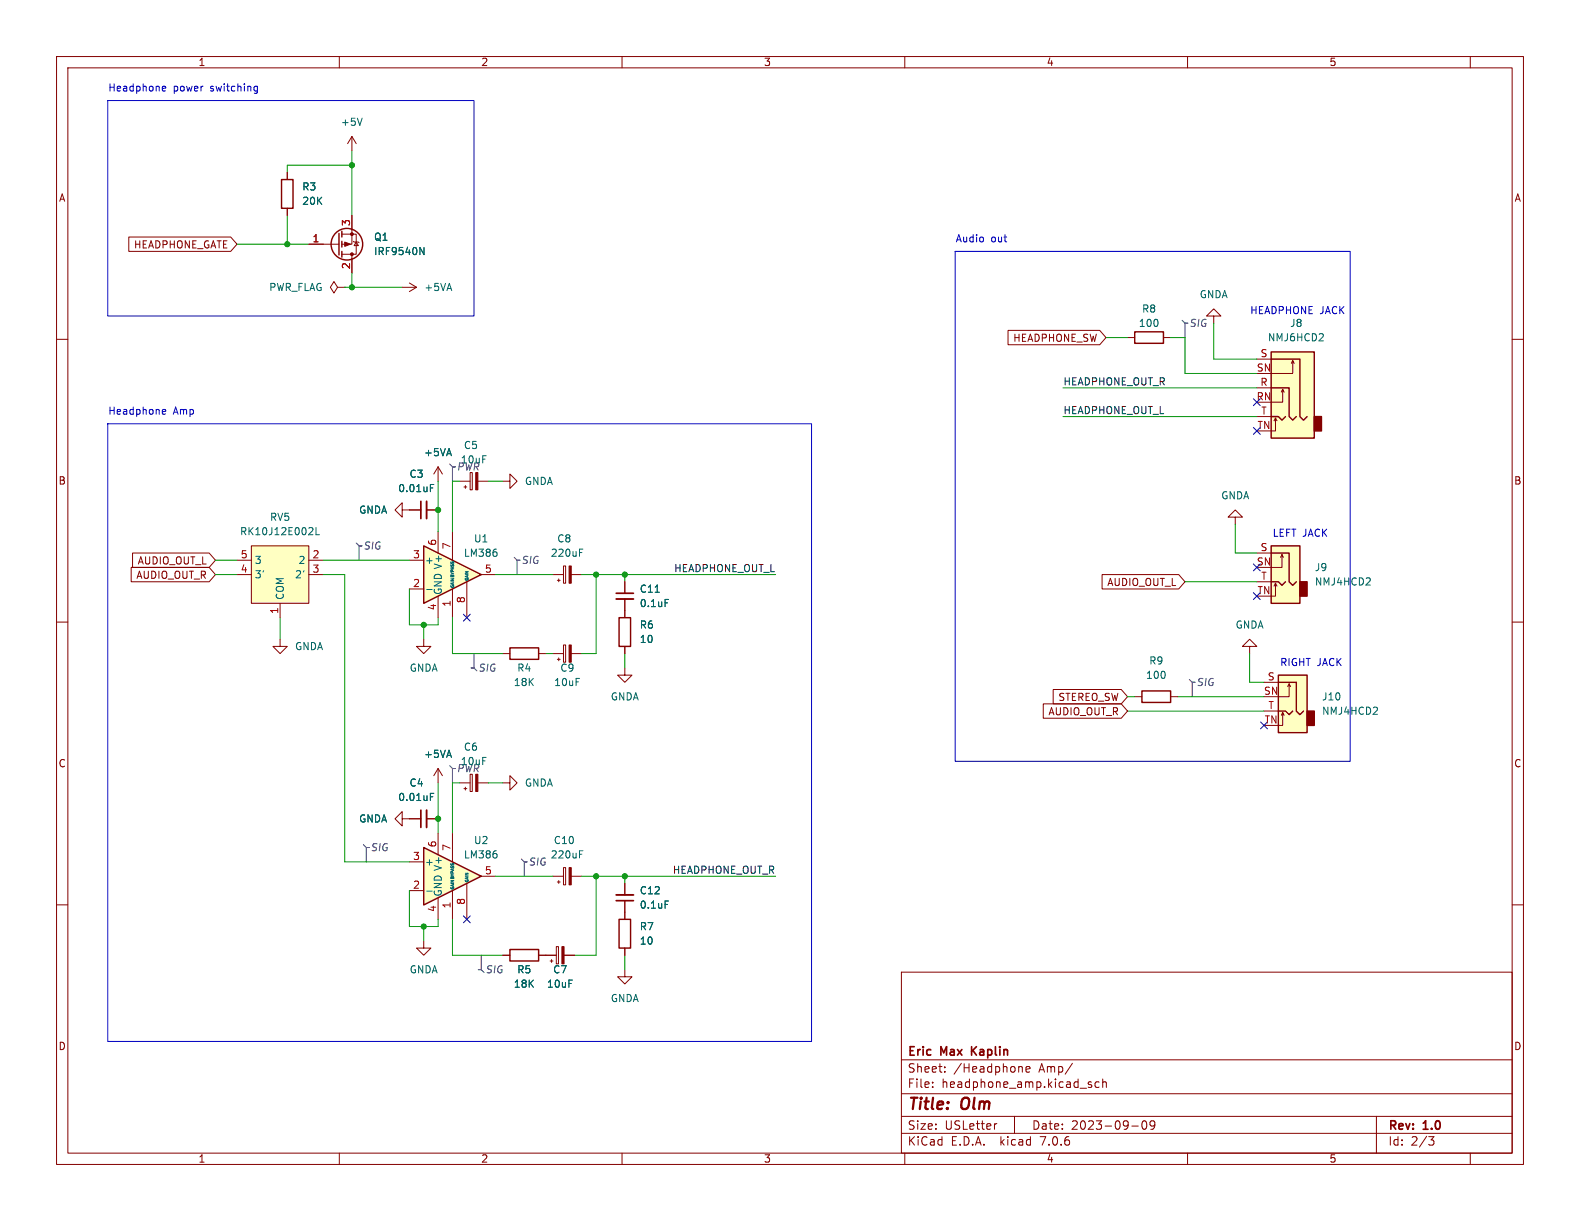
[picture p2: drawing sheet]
<svg xmlns="http://www.w3.org/2000/svg" width="279mm" height="216mm" viewBox="0 0 279 216" stroke-linecap="round" stroke-linejoin="round" font-family="sans-serif">
<g fill="none" stroke="#840000" stroke-width=".18">
<path d="M10 10h259.4v195.9h-259.4zM12 12h255.4v191.9h-255.4zM60 10v2M110 10v2M160 10v2M210 10v2M260 10v2M62.2 24.1l-.7 1.3M62.2 24.1v2.6M62.2 24.1l.8 1.3M10 60h2M59.7 50.8l-.6-1-.7 1 .7 1 .6-1h1.3"/>
<path d="M61 50.8h.1M267.4 60h2M10 110h2M267.4 110h2M10 160h2M97.8 154.9h1.8M98.6 156h.5M98.8 155.7v.5M99.6 153.4h.4v3.1h-.4zM101 154.9h1.9M267.4 160h2M96.5 168.9h1.9"/>
<path d="M97.3 169.9h.5M97.5 169.7v.5M98.4 167.4h.4v3h-.4zM99.7 168.9h1.9M110.5 171.5v1.2h1.3l-1.3 1.3-1.3-1.3h1.3M159.4 171.9h108v32h-108zM159.4 197.4h108M159.4 193.4h108M159.4 187.4h108M164.9 192.1v.2M164.9 191.4v.1M167.1 189.4v.2"/>
<path d="M167.1 188.7v.1M176.3 198.7l-.3 .1M179.4 197.4v3M180.6 188.6l.2 .2v.8M181.4 189.1l.7-.2v-.2l-.5-.1-.2 .2 .1 .7h.6M189.6 188l-1.2 1.9M192.5 191.7l.5 .2 .1 .1-.1 .2-.4 .1M192.5 191.4h.5M194.4 191.4l-.5-.1-.3 .3v.4l.2 .2h.6M195 191.4l.2-.1 .4 .1v.9M195 190.8v1.5M200.1 199.1h1.2"/>
<path d="M202.1 198.3l.2-.1a.81 .81 0 0 1 .6 .6 .81 .81 0 0 1-.3 .8l-.2 .1a.81 .81 0 0 1-.3-1.4zM204.2 198.8l-.3 .3h-.3l-.2-.3 .1-.5 .4-.1 .2 .1a.99 .99 0 0 1-.3 1.4h-.3M243.4 197.4v6.5M60 203.9v2M110 203.9v2M159.4 200.4h108M160 203.9v2M210 203.9v2M252.6 201h1l-.5 .6 .4 .1 .1 .5-.3 .3h-.4M260 203.9v2"/>
</g>
<path d="M171.8 185.1v1.5M172.7 185.1l-.9 .8" fill="none" stroke="#840000" stroke-width=".3"/>
<path d="M64 20.9l-.4 1.3M102.5 151h.4M102.5 150.4h.6" fill="none" stroke="#006464" stroke-width=".18"/>
<g fill="#840000" stroke="#840000" stroke-width=".18">
<path d="M99.4 167.4h.3v3h-.3z"/>
<path d="M100.6 153.4h.4v3.1h-.4z"/>
</g>
<path d="M74.9 96.5l10.2 5.1-10.2 5.1z" fill="#ffffc2"/>
<g fill="none" stroke="#840000" stroke-width=".25">
<path d="M59.9 41.3v3.8M60.5 40.9v1M60.5 42.7v1M60.5 44.5v1M74.9 96.5l10.2 5.1-10.2 5.1zM109.5 109.2h2v5.1h-2z"/>
<circle cx="61.3" cy="43.2" r="2.79"/>
</g>
<g fill="none" stroke="#840000" stroke-width=".18">
<path d="M62.2 38.1v5.1h-1.7M54.6 43.2h5.3M60.5 41.4h2.5v3.6h-2.5M62.2 45v3.3M62.5 42.7l.1 .1h.8l.1 .1M63 42.8l.4 .6h-.8zM41.9 99.1h2.5M44.4 96.5h10.2v10.2h-10.2zM54.6 99.1h2.5M71.1 90.2v-1.3l-1.3 1.3 1.3 1.2v-1.2h3.3M72.4 99.1h2.5M75.4 90.2h2.1"/>
<path d="M77.5 82.6v2.5M77.5 94v3.8M77.5 82.6l-.8 1.2M77.5 82.6l.7 1.2M80 94v5.1M81.3 85.1h1.8M82 86.1h.5M82.3 85.9v.5M83.1 83.6h.4v3h-.4zM84.5 85.1h1.9M88.9 85.1h1.3v-1.3l1.2 1.3-1.2 1.3v-1.3M41.9 101.6h2.5"/>
<path d="M49.5 113v1.3h1.3l-1.3 1.3-1.2-1.3h1.2M49.5 106.7v2.5M54.6 101.6h2.5M72.4 104.1h2.5M74.9 113v1.3h1.3l-1.3 1.3-1.2-1.3h1.2M77.5 105.4v3.8M80 104.1v5.1M82.5 102.9v6.3M85.1 101.6h2.5M97.8 101.6h1.8M97.8 115.6h1.8M98.6 102.6h.5"/>
<path d="M98.6 116.6h.5M98.8 102.4v.5M98.8 116.3v.5M99.6 100.1h.4v3h-.4zM99.6 114h.4v3.1h-.4zM101 101.6h1.9M101 115.6h1.9M110.5 118.1v1.3h1.3l-1.3 1.3-1.3-1.3h1.3M110.5 102.9v2M110.5 105.9v3.3M110.5 114.3v1.3M88.9 138.4h1.3v-1.2l1.2 1.2-1.2 1.3v-1.3"/>
<path d="M71.1 144.8v-1.3l-1.3 1.3 1.3 1.3v-1.3h3.3M75.4 144.8h2.1M110.5 156.2v2M110.5 159.3v2M74.9 166.4v1.2h1.3l-1.3 1.3-1.2-1.3h1.2"/>
</g>
<g fill="none" stroke="#006464" stroke-width=".18">
<path d="M74.3 43.8l.7 1.2v-1.2M54.5 94.6h.8M55.3 93.4v.4M55.9 93.3v1.3h.6M76.1 86.3h.4M76.1 85.7h.6M87.8 97.7v.5M102.5 97.7h.4M102.5 97.1h.6M75.5 104.2h.9M115.9 104.7h.7M117.6 106h.6"/>
<path d="M76.1 140.9h.4M76.1 140.3h.6M117.6 159.3h.6"/>
</g>
<g fill="#840000" stroke="#840000" stroke-width=".18">
<path d="M100.6 100.1h.4v3h-.4z"/>
<path d="M84.1 83.6h.4v3h-.4z"/>
<path d="M61 42.8l1 .4-1 .4z"/>
<path d="M100.6 114h.4v3.1h-.4z"/>
<circle cx="62.2" cy="41.4" r=".25"/>
<circle cx="62.2" cy="45" r=".25"/>
</g>
<path d="M75.4 88.6v3.1M109 105.9h3M75.4 143.3v3M109 158.2h3" fill="none" stroke="#840000" stroke-width=".33"/>
<path d="M74.4 88.6v3.1M109 104.9h3M74.4 143.3v3M109 159.3h3" fill="none" stroke="#840000" stroke-width=".3"/>
<path d="M44.4 96.5h10.2v10.2h-10.2z" fill="#ffffc2" stroke="#ffffc2" stroke-width=".18"/>
<path d="M74.9 149.9l10.2 5-10.2 5.1z" fill="#ffffc2"/>
<g fill="none" stroke="#840000" stroke-width=".25">
<path d="M49.8 31.8h2v5h-2zM200.7 58.7h5v2h-5zM224.8 62.2h7.6v15.3h-7.6zM224.8 73.7h1.3l.6 .6 .6-.6M224.8 68.6h3.2v5.1l.6 .6 .6-.6M224.8 63.5h5.1v10.2l.6 .6 .6-.6M224.8 96.5h5.1v10.2h-5.1zM224.8 97.8h3.2v5.1l.6 .6 .6-.6M90.2 114.6h5v2h-5zM224.8 102.9h1.3l.6 .6 .6-.6M226.1 119.4h5v10.1h-5zM201.9 122.2h5.1v2h-5.1z"/>
<path d="M226.1 125.7h1.2l.7 .7 .6-.7M226.1 120.7h3.1v5l.7 .7 .6-.7M74.9 149.9l10.2 5-10.2 5.1zM90.2 167.9h5v2h-5zM109.5 162.6h2v5h-2z"/>
</g>
<g fill="none" stroke="#840000" stroke-width=".18">
<path d="M50.8 30.5v1.3M50.8 36.8v1.3M62.2 38.1v2.5M22.8 41.9h18l1.1 1.3-1.1 1.3h-18zM54.6 43.2h2.5M62.2 45.7v2.6M71.1 50.8h2.6M72.4 50l1.3 .8M73.7 50.8l-1.3 .8M178.3 58.4h16.2l1.1 1.3-1.1 1.3h-16.2zM199.4 59.7h1.3M205.7 59.7h1.3"/>
<path d="M214.6 55.9h1.3l-1.3-1.3-1.2 1.3h1.2v1.3M222.2 68.6h2.6M222.2 63.5h2.6M222.2 73.7h2.6M225.6 73.9l-.3 .5M225.8 74.4l-.2-.5v2.3h-.8M226.8 68.8l-.2 .5M227.1 69.3l-.3-.5v2.3h-2M228.6 63.8l-.3 .5M228.9 64.3l-.3-.5v2.2h-3.8M23.4 97.8h13.6l1.1 1.3-1.1 1.2h-13.6zM72.4 90.2h2"/>
<path d="M75.4 90.2h2.1M218.4 91.4h1.3l-1.3-1.2-1.2 1.2h1.2v1.3M222.2 97.8h2.6M226.7 98l-.3 .6M226.9 98.6l-.2-.6v2.3h-1.9M23.2 100.3h13.8l1.1 1.3-1.1 1.3h-13.8zM88.9 115.6h1.3M95.2 115.6h1.3M110.5 102.9v2M110.5 105.9v3.3M110.5 114.3v1.3M194.9 101.6h13.5l1.1 1.3-1.1 1.2h-13.5z"/>
<path d="M221 114.3h1.2l-1.2-1.3-1.3 1.3h1.3v1.3M222.2 102.9h2.6M225.6 103.1l-.3 .5M225.8 103.6l-.2-.5v2.3h-.8M77.5 135.9v2.5M77.5 135.9l-.8 1.3M77.5 135.9l.7 1.3M81.3 138.4h1.8M82 139.4h.5M82.3 139.2v.5M83.1 136.9h.4v3.1h-.4zM84.5 138.4h1.9"/>
<path d="M184.5 124.5h13.8l1.1 1.2-1.1 1.3h-13.8zM186.2 121.9h12.1l1.1 1.3-1.1 1.3h-12.1zM200.7 123.2h1.2M207 123.2h1.3M223.5 120.7h2.6M223.5 125.7h2.6M226.8 126l-.2 .5M227.1 126.5l-.3-.5v2.3h-.7M228 120.9l-.3 .5M228.2 121.4l-.2-.5v2.3h-1.9M72.4 157.5h2.5M72.4 152.4h2.5"/>
<path d="M72.4 144.8h2M75.4 144.8h2.1M77.5 147.3v3.8M77.5 158.8v3.8M80 147.3v5.1M80 157.5v5.1M82.5 156.2v6.4M85.1 154.9h2.5M110.5 156.2v2M110.5 159.3v3.3M88.9 168.9h1.3M95.2 168.9h3.2"/>
<path d="M99.7 168.9h1.9M110.5 167.6v1.3"/>
</g>
<path d="M74.3 43.8l.7 1.2v-1.2M76.1 86.3h.4M76.1 85.7h.6M115.9 104.7h.7M117.6 106h.6M75.5 157.6h.9M76.1 140.9h.4M76.1 140.3h.6M87.8 151v.6M117.6 159.3h.6" fill="none" stroke="#006464" stroke-width=".18"/>
<g fill="#ffffc2" stroke="#ffffc2" stroke-width=".18">
<path d="M224.8 62.2h7.6v15.3h-7.6z"/>
<path d="M224.8 96.5h5.1v10.2h-5.1z"/>
<path d="M226.1 119.4h5v10.1h-5z"/>
</g>
<g fill="#840000" stroke="#840000" stroke-width=".25">
<path d="M232.4 73.7h1.3v2.5h-1.3z"/>
<path d="M229.9 102.9h1.2v2.5h-1.2z"/>
<path d="M231.1 125.7h1.3v2.6h-1.3z"/>
</g>
<path d="M84.1 136.9h.4v3.1h-.4z" fill="#840000" stroke="#840000" stroke-width=".18"/>
<path d="M209 56.6l.5 .6h.6h-.6v2.5M63 96l.5 .5h.5h-.5v2.6M79.5 82l.5 .6h.5h-.5v2.5M90.9 98.6l.5 .5h.5h-.5v2.5M83.8 115.6v2.5h-.5h.5l.5 .5M79.5 135.4l.5 .5h.5h-.5v2.5M210.3 120.1l.5 .6h.5h-.5v2.5M64.3 149.4l.5 .5h.5h-.5v2.5M92.2 151.9l.5 .5h.5h-.5v2.5M85.1 168.9v2.6h-.5h.5l.5 .5" fill="none" stroke="#484848" stroke-width=".18"/>
<path d="M19 17.8h64.8v38.1h-64.8zM28.7 15.4l.2-.2h.2l.2 .2v.2l-.6 .1M28.7 15.9l.2 .2 .3-.1M45 16h.5M45 15.3h.5M45.5 15.2v1.1l-.2 .2h-.3M168.9 44.5h69.9v90.1h-69.9zM19 74.9h124.5v109.3h-124.5zM28.7 73.1l.2 .1h.3M28.7 72.6l.2-.2h.2l.2 .2v.1l-.6 .1" fill="none" stroke="#0000c2" stroke-width=".18"/>
<g fill="none" stroke="#009600" stroke-width=".18">
<path d="M50.8 38.1v5.1M62.2 26.7v11.4M62.2 29.2h-11.4v1.3M41.9 43.2h12.7M61 50.8h10.1M62.2 48.3v2.5M195.6 59.7h3.8M207 59.7h2.5v6.3h12.7M214.6 57.2v6.3h7.6M188 68.6h34.2M188 73.7h34.2M38.1 99.1h3.8"/>
<path d="M57.1 99.1h15.3M77.5 85.1v8.9M81.3 85.1h-1.3v8.9M86.4 85.1h2.5M218.4 92.7v5.1h3.8M38.1 101.6h3.8M49.5 109.2v3.8M57.1 101.6h3.9v50.8h11.4M72.4 104.1v6.4h5.1v-1.3M74.9 110.5v2.5M80 109.2v6.4h8.9M87.6 101.6h10.2"/>
<path d="M96.5 115.6h1.3M102.9 101.6h34.3M105.4 101.6v14h-2.5M110.5 101.6v1.3M110.5 115.6v2.5M209.5 102.9h12.7M221 115.6v5.1h2.5M77.5 138.4v8.9M81.3 138.4h-1.3v8.9M86.4 138.4h2.5M199.4 123.2h1.3M199.4 125.7h24.1"/>
<path d="M208.3 123.2h15.2M72.4 157.5v6.3h5.1v-1.2M87.6 154.9h10.2M102.9 154.9h34.3M105.4 154.9v14h-3.8M110.5 154.9v1.3M74.9 163.8v2.6M80 162.6v6.3h8.9M110.5 168.9v2.6"/>
</g>
<g fill="none" stroke="#000084" stroke-width=".18">
<path d="M221.6 75.6l1.3 1.2M221.6 70.5l1.3 1.2M222.9 75.6l-1.3 1.2M222.9 70.5l-1.3 1.2M221.6 99.7l1.3 1.2M222.9 99.7l-1.3 1.2M81.9 108.6l1.3 1.2M83.2 108.6l-1.3 1.2M221.6 104.8l1.3 1.2M222.9 104.8l-1.3 1.2M222.9 127.7l1.2 1.2M224.1 127.7l-1.2 1.2"/>
<path d="M81.9 162l1.3 1.2M83.2 162l-1.3 1.2"/>
</g>
<g fill="#009600" stroke="#009600" stroke-width=".18">
<circle cx="110.5" cy="101.6" r=".46"/>
<circle cx="74.9" cy="110.5" r=".46"/>
<circle cx="110.5" cy="154.9" r=".46"/>
<circle cx="105.4" cy="154.9" r=".46"/>
<circle cx="77.5" cy="144.8" r=".46"/>
<circle cx="74.9" cy="163.8" r=".46"/>
<circle cx="77.5" cy="90.2" r=".46"/>
<circle cx="62.2" cy="29.2" r=".46"/>
<circle cx="105.4" cy="101.6" r=".46"/>
<circle cx="50.8" cy="43.2" r=".46"/>
<circle cx="62.2" cy="50.8" r=".46"/>
</g>
<g font-size="2.8" fill="#840000">
<text x="160.4" y="196.8">Title:</text>
<text x="170.1" y="196.8">Olm</text>
</g>
<g font-size="2.1" fill="#840000">
<text x="160.4" y="189.9">Sheet:</text>
<text x="160.4" y="187.1">Eric</text>
<text x="166.4" y="187.1">Max</text>
<text x="168.6" y="189.9">/Headphone</text>
<text x="172.5" y="187.1">Kaplin</text>
<text x="183.8" y="189.9">Amp/</text>
<text x="160.4" y="192.6">File:</text>
<text x="166.5" y="192.6">headphone_amp.kicad_sch</text>
<text x="160.4" y="202.8">KiCad</text>
<text x="160.4" y="200">Size:</text>
<text x="167.1" y="200">USLetter</text>
<text x="168.1" y="202.8">E.D.A.</text>
<text x="177" y="202.8">kicad</text>
<text x="182.4" y="200">Date:</text>
<text x="184.2" y="202.8">7.0.6</text>
<text x="189.4" y="200">2023-09-09</text>
<text x="245.4" y="200.2">Rev:</text>
<text x="245.4" y="202.8">Id:</text>
<text x="249.5" y="202.8">2/3</text>
<text x="251.8" y="200.2">1.0</text>
</g>
<g font-size="1.8" fill="#840000">
<text x="35" y="11.9">1</text>
<text x="85" y="11.9">2</text>
<text x="135" y="11.9">3</text>
<text x="185" y="11.9">4</text>
<text x="235" y="11.9">5</text>
<text x="10.3" y="35.9">A</text>
<text x="267.7" y="35.9">A</text>
<text x="23.6" y="44.1">HEADPHONE_GATE</text>
<text x="179.1" y="60.6">HEADPHONE_SW</text>
<text x="10.3" y="85.9">B</text>
<text x="267.7" y="85.9">B</text>
<text x="24.3" y="100">AUDIO_OUT_L</text>
<text x="24" y="102.6">AUDIO_OUT_R</text>
<text x="195.7" y="103.8">AUDIO_OUT_L</text>
<text x="187.1" y="124.1">STEREO_SW</text>
<text x="185.3" y="126.7">AUDIO_OUT_R</text>
<text x="10.3" y="135.9">C</text>
<text x="267.7" y="135.9">C</text>
<text x="10.3" y="185.9">D</text>
<text x="267.7" y="185.9">D</text>
<text x="35" y="205.8">1</text>
<text x="85" y="205.8">2</text>
<text x="135" y="205.8">3</text>
<text x="185" y="205.8">4</text>
<text x="235" y="205.8">5</text>
</g>
<g font-size="1.8" fill="#0000c2">
<text x="19" y="16.3">Headphone</text>
<text x="30.6" y="16.3">power</text>
<text x="37.3" y="16.3">switching</text>
<text x="168.9" y="42.9">Audio</text>
<text x="175.2" y="42.9">out</text>
<text x="221" y="55.6">HEADPHONE JACK</text>
<text x="19" y="73.4">Headphone</text>
<text x="30.6" y="73.4">Amp</text>
<text x="224.9" y="95">LEFT JACK</text>
<text x="226.3" y="117.9">RIGHT JACK</text>
</g>
<g font-size="1.8" fill="#006464">
<text x="60.2" y="22.5">+5V</text>
<text x="53.3" y="33.9">R3</text>
<text x="53.3" y="36.4">20K</text>
<text x="66" y="45.3">IRF9540N</text>
<text x="66" y="42.8">Q1</text>
<text x="47.5" y="51.7">PWR_FLAG</text>
<text x="74.9" y="51.7">+5VA</text>
<text x="212" y="52.9">GNDA</text>
<text x="201.3" y="58">100</text>
<text x="201.9" y="55.5">R8</text>
<text x="228" y="58">J8</text>
<text x="224.1" y="60.6">NMJ6HCD2</text>
<text x="74.9" y="80.9">+5VA</text>
<text x="81.9" y="79.6">C5</text>
<text x="70.3" y="87.2">0.01uF</text>
<text x="72.3" y="84.7">C3</text>
<text x="92.7" y="86">GNDA</text>
<text x="215.9" y="88.5">GNDA</text>
<text x="42.4" y="94.8">RK10J12E002L</text>
<text x="47.6" y="92.3">RV5</text>
<text x="63.4" y="91">GNDA</text>
<text x="45" y="99.9">3</text>
<text x="52.7" y="99.9">2</text>
<text x="75.1" y="99.9">+</text>
<text x="81.9" y="98.7">LM386</text>
<text x="83.7" y="96.1">U1</text>
<text x="97.3" y="98.7">220uF</text>
<text x="98.4" y="96.1">C8</text>
<text x="232.4" y="101.2">J9</text>
<text x="45" y="102.5">3'</text>
<text x="50.4" y="106.2" transform="rotate(-90 50.4 106.2)">COM</text>
<text x="52.1" y="102.5">2'</text>
<text x="78.3" y="105.3" transform="rotate(-90 78.3 105.3)">GND V+</text>
<text x="113" y="105">C11</text>
<text x="113" y="107.5">0.1uF</text>
<text x="232.4" y="103.7">NMJ4HCD2</text>
<text x="113" y="111.4">R6</text>
<text x="113" y="113.9">10</text>
<text x="218.4" y="111.4">GNDA</text>
<text x="52.1" y="115.2">GNDA</text>
<text x="72.3" y="119">GNDA</text>
<text x="91.4" y="119">R4</text>
<text x="99" y="119">C9</text>
<text x="203.1" y="117.7">R9</text>
<text x="90.8" y="121.5">18K</text>
<text x="97.9" y="121.5">10uF</text>
<text x="107.9" y="124.1">GNDA</text>
<text x="202.6" y="120.2">100</text>
<text x="233.7" y="124.1">J10</text>
<text x="233.7" y="126.6">NMJ4HCD2</text>
<text x="74.9" y="134.2">+5VA</text>
<text x="81.9" y="132.9">C6</text>
<text x="70.3" y="141.8">0.01uF</text>
<text x="72.3" y="139.3">C4</text>
<text x="92.7" y="139.3">GNDA</text>
<text x="63.4" y="145.6">GNDA</text>
<text x="83.7" y="149.5">U2</text>
<text x="97.8" y="149.5">C10</text>
<text x="75.1" y="153.3">+</text>
<text x="81.9" y="152">LM386</text>
<text x="97.3" y="152">220uF</text>
<text x="78.3" y="158.6" transform="rotate(-90 78.3 158.6)">GND V+</text>
<text x="113" y="158.3">C12</text>
<text x="113" y="160.9">0.1uF</text>
<text x="113" y="164.7">R7</text>
<text x="113" y="167.2">10</text>
<text x="72.3" y="172.3">GNDA</text>
<text x="91.4" y="172.3">R5</text>
<text x="97.7" y="172.3">C7</text>
<text x="90.8" y="174.9">18K</text>
<text x="96.6" y="174.9">10uF</text>
<text x="107.9" y="177.4">GNDA</text>
</g>
<g font-size="1.8" fill="#a90000">
<text x="62" y="40.1" transform="rotate(-90 62 40.1)">3</text>
<text x="55.2" y="42.9">1</text>
<text x="62" y="47.7" transform="rotate(-90 62 47.7)">2</text>
<text x="222.1" y="65.8">SN</text>
<text x="222.8" y="63.2">S</text>
<text x="222.1" y="70.9">RN</text>
<text x="222.8" y="68.3">R</text>
<text x="222.3" y="75.9">TN</text>
<text x="222.9" y="73.4">T</text>
<text x="42.5" y="101.3">4</text>
<text x="42.5" y="98.8">5</text>
<text x="55.2" y="98.8">2</text>
<text x="55.2" y="101.3">3</text>
<text x="73" y="98.8">3</text>
<text x="77.2" y="96.6" transform="rotate(-90 77.2 96.6)">6</text>
<text x="79.8" y="97.2" transform="rotate(-90 79.8 97.2)">7</text>
<text x="85.7" y="101.3">5</text>
<text x="222.1" y="100.1">SN</text>
<text x="222.8" y="97.5">S</text>
<text x="73" y="103.9">2</text>
<text x="79.8" y="107.4" transform="rotate(-90 79.8 107.4)">1</text>
<text x="82.3" y="106.8" transform="rotate(-90 82.3 106.8)">8</text>
<text x="222.3" y="105.2">TN</text>
<text x="222.9" y="102.6">T</text>
<text x="49.3" y="108.7" transform="rotate(-90 49.3 108.7)">1</text>
<text x="77.2" y="108" transform="rotate(-90 77.2 108)">4</text>
<text x="223.4" y="122.9">SN</text>
<text x="224.1" y="120.4">S</text>
<text x="224.2" y="125.5">T</text>
<text x="223.5" y="128">TN</text>
<text x="77.2" y="149.9" transform="rotate(-90 77.2 149.9)">6</text>
<text x="73" y="152.1">3</text>
<text x="79.8" y="150.6" transform="rotate(-90 79.8 150.6)">7</text>
<text x="85.7" y="154.7">5</text>
<text x="73" y="157.2">2</text>
<text x="77.2" y="161.4" transform="rotate(-90 77.2 161.4)">4</text>
<text x="79.8" y="160.7" transform="rotate(-90 79.8 160.7)">1</text>
<text x="82.3" y="160.1" transform="rotate(-90 82.3 160.1)">8</text>
</g>
<g font-size="1.8" fill="#484848">
<text x="210.2" y="58">SIG</text>
<text x="80.7" y="83.4">PWR</text>
<text x="81.4" y="82.1">10uF</text>
<text x="64.2" y="97.4">SIG</text>
<text x="92.1" y="99.9">SIG</text>
<text x="84.5" y="119">SIG</text>
<text x="211.5" y="121.5">SIG</text>
<text x="80.7" y="136.8">PWR</text>
<text x="81.4" y="135.5">10uF</text>
<text x="65.5" y="150.7">SIG</text>
<text x="93.4" y="153.3">SIG</text>
<text x="85.8" y="172.3">SIG</text>
</g>
<g font-size="1.8" fill="#0f0f0f">
<text x="188" y="68.2">HEADPHONE_OUT_R</text>
<text x="188" y="73.3">HEADPHONE_OUT_L</text>
<text x="119.1" y="101.3">HEADPHONE_OUT_L</text>
<text x="118.9" y="154.6">HEADPHONE_OUT_R</text>
</g>
<g font-size=".7" fill="#006464">
<text x="80.4" y="104" transform="rotate(-90 80.4 104)">GAINBYPASS</text>
<text x="83" y="102.7" transform="rotate(-90 83 102.7)">GAIN</text>
<text x="80.4" y="157.4" transform="rotate(-90 80.4 157.4)">GAINBYPASS</text>
<text x="83" y="156.1" transform="rotate(-90 83 156.1)">GAIN</text>
</g>
</svg>
